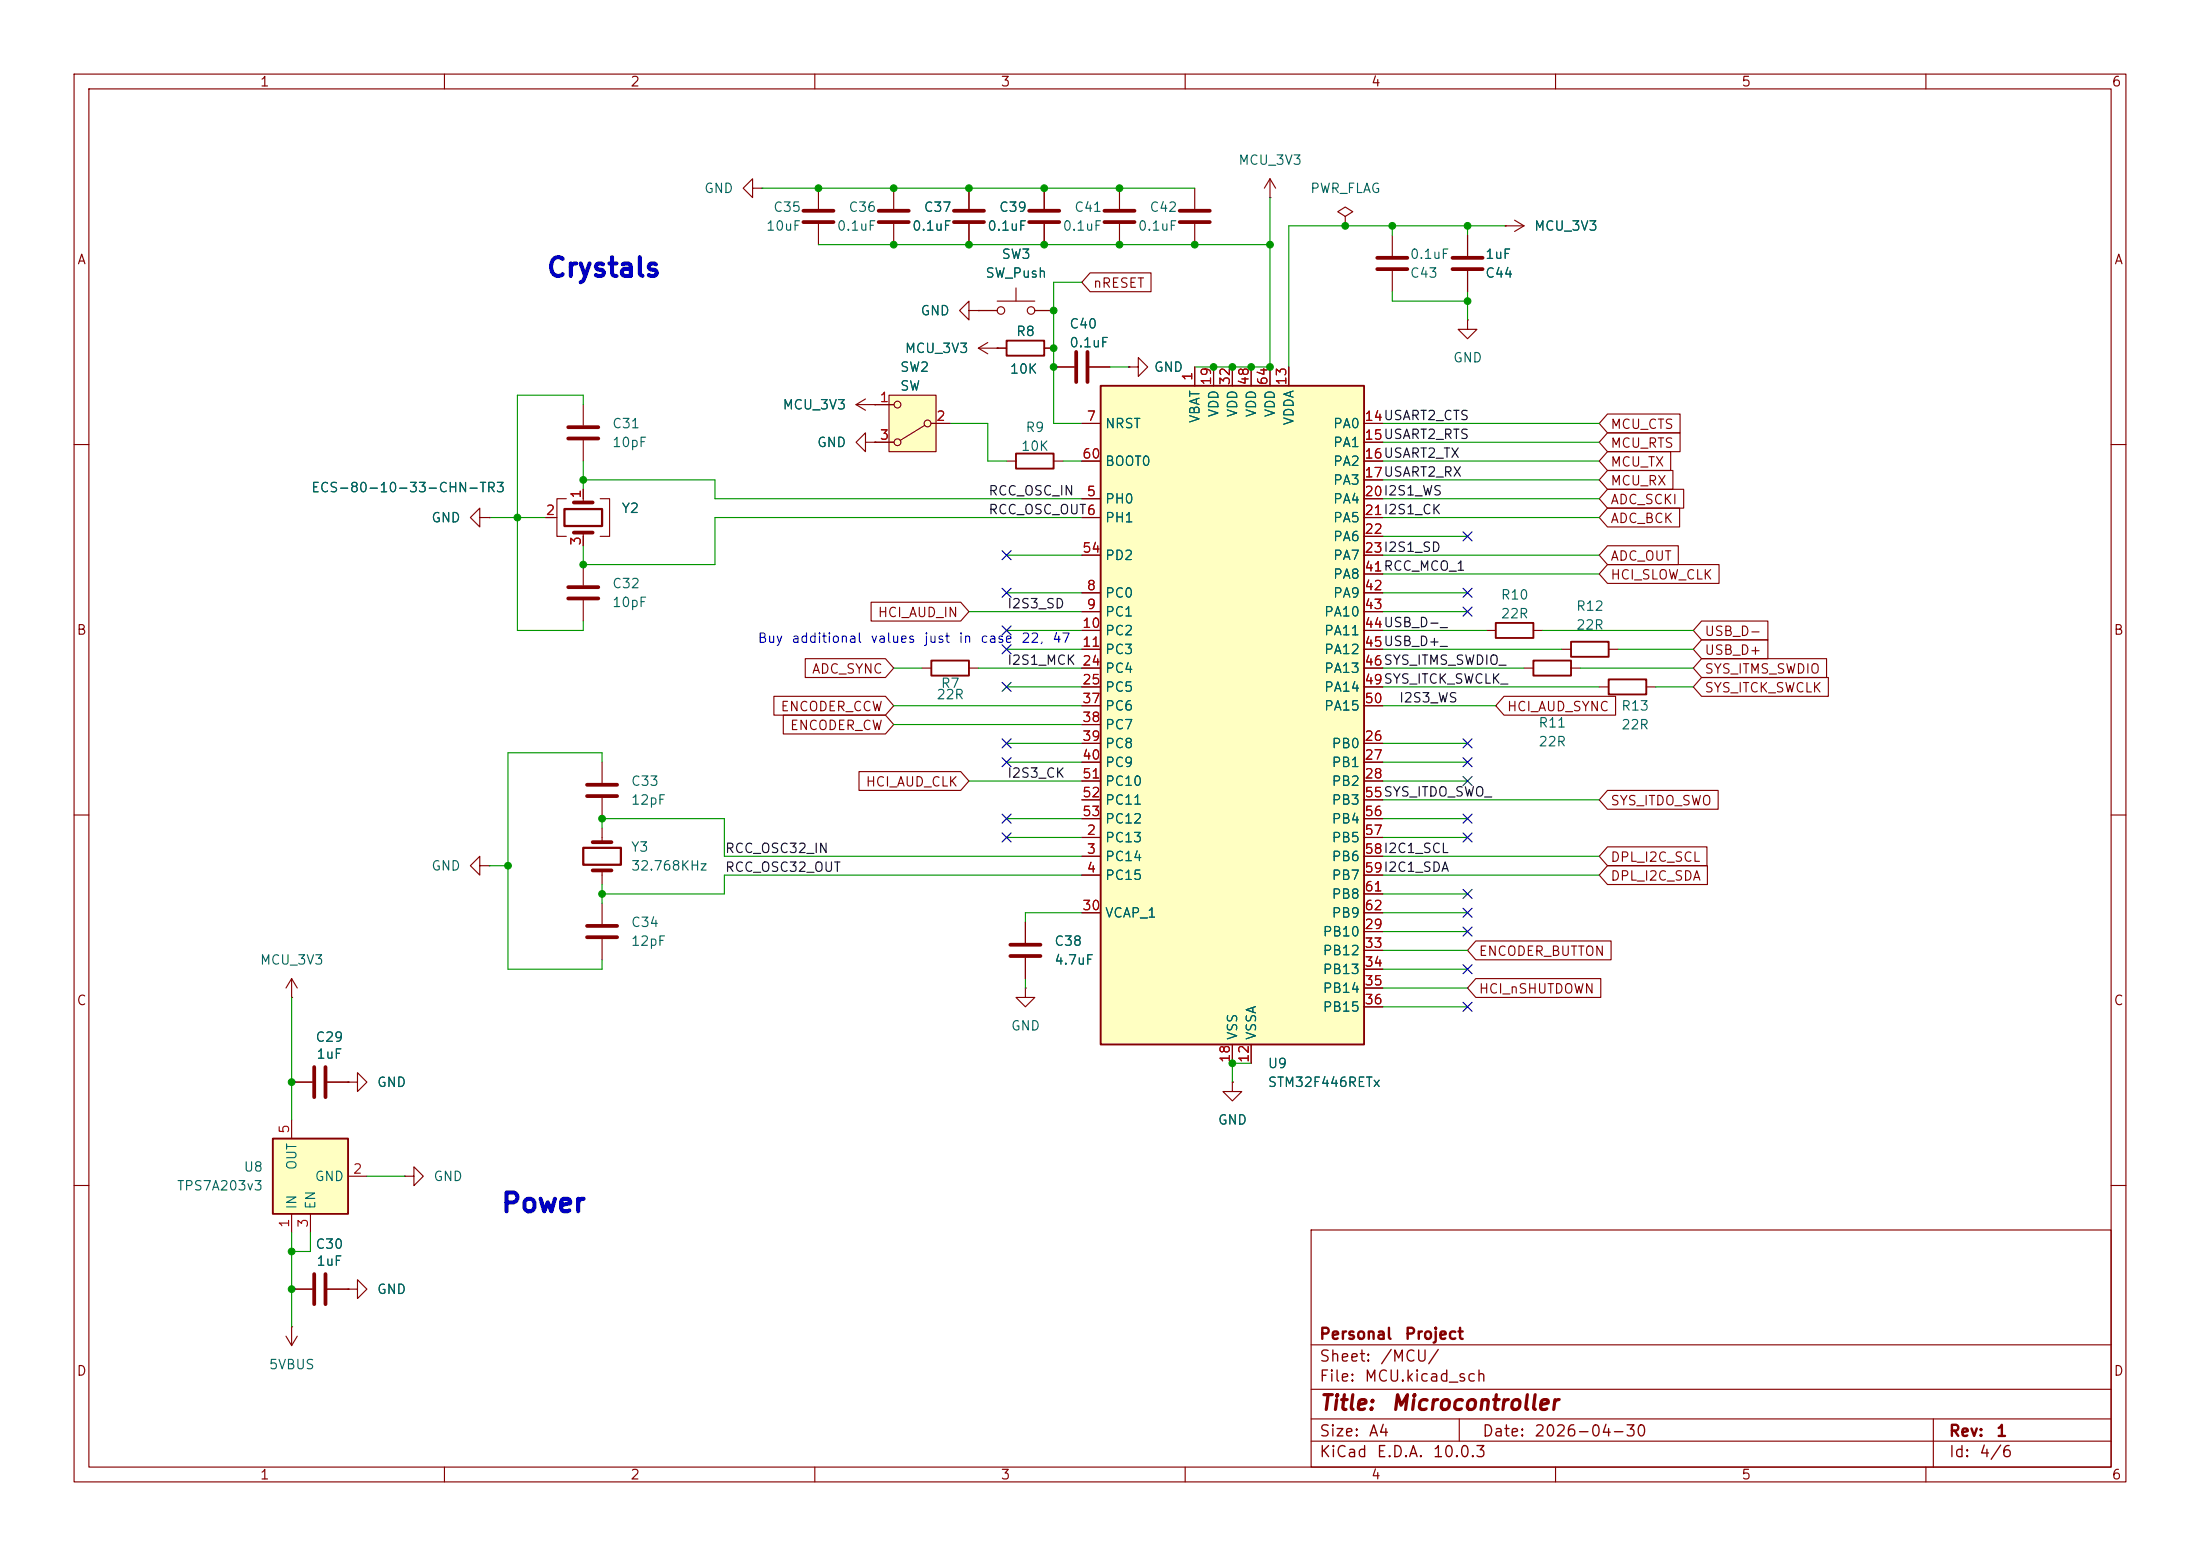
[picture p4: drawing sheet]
<svg xmlns="http://www.w3.org/2000/svg" width="297mm" height="210mm" viewBox="0 0 297 210" stroke-linecap="round" stroke-linejoin="round" font-family="sans-serif">
<g fill="none" stroke="#840000" stroke-width=".15">
<path d="M10 10h277v190h-277zM12 12h273v186h-273zM60 10v2M110 10v2M160 10v2M210 10v2M260 10v2M101.6 25.4v-1.3l-1.3 1.3 1.3 1.3v-1.3h1.3M102.9 25.4h.1M110.5 25.4v2.8M110.5 30.2v2.8M120.6 25.4v2.8"/>
<path d="M120.6 30.2v2.8M137.2 38.9v1.7M141 25.4v2.8M141 30.2v2.8M151.1 25.4v2.8M151.1 30.2v2.8M115.6 54.6l1.2 .8M115.6 54.6h2.5M116.8 59.7v-1.3l-1.2 1.3 1.2 1.3v-1.3h1.3M116.8 53.8l-1.2 .8M118.1 54.6h.1M118.1 59.7h.1"/>
<path d="M130.8 41.9v-1.3l-1.3 1.3 1.3 1.3v-1.3h1.3M132.1 41.9h.1M132.1 47l1.2 .8M132.1 47h3.8M132.1 41.9h2.5M133.3 46.2l-1.2 .8M134.6 47h.1M134.6 40.6h5.1M139.7 41.9h2.5M141 47h1.2M142.2 49.5h2.8M147.1 49.5h2.8"/>
<path d="M10 60h2M78.7 76.2v2.8M285 60h2M78.7 81v2.8M200.7 85.1h1.2M205.7 90.2h1.3M207 85.1h1.3M210.8 87.6h1.3M212.1 90.2h1.3M215.9 92.7h1.3M217.2 87.6h1.2M222.2 92.7h1.3"/>
<path d="M10 110h2M81.3 102.9v2.8M81.3 107.7v2.8M285 110h2M10 160h2M177 166h108v32h-108zM285 160h2M60 198v2M110 198v2M160 198v2M177 194.5h108M177 191.5h108"/>
<path d="M177 187.5h108M177 181.5h108M197 191.5v3M210 198v2M260 198v2M261 191.5v6.5"/>
<circle cx="135.1" cy="41.9" r=".51"/>
<circle cx="139.2" cy="41.9" r=".51"/>
</g>
<g fill="none" stroke="#840000" stroke-width=".51">
<path d="M108.5 28.4h4M108.5 30h4M118.6 28.4h4.1M118.6 30h4.1M138.9 28.4h4.1M138.9 30h4.1M149.1 28.4h4.1M149.1 30h4.1M145.3 47.5v4.1M146.8 47.5v4.1M76.7 79.2h4.1M76.7 80.8h4.1"/>
<path d="M79.2 105.9h4.1M79.2 107.4h4.1"/>
</g>
<path d="M135.9 46h5.1v2h-5.1zM201.9 84.1h5.1v2h-5.1zM207 89.2h5.1v2h-5.1zM212.1 86.6h5.1v2h-5.1zM217.2 91.7h5v2h-5z" fill="none" stroke="#840000" stroke-width=".25"/>
<path d="M148.6 52.1h35.5v88.9h-35.5z" fill="#ffffc2"/>
<path d="M148.6 52.1h35.5v88.9h-35.5z" fill="none" stroke="#840000" stroke-width=".25"/>
<g fill="none" stroke="#840000" stroke-width=".15">
<path d="M146 57.2h2.6M161.3 49.5v2.6M163.8 49.5v2.6M166.4 49.5v2.6M168.9 49.5v2.6M171.4 49.5v2.6M174 49.5v2.6M184.1 57.2h2.6M184.1 59.7h2.6M146 67.3h2.6M146 69.9h2.6M146 62.2h2.6"/>
<path d="M146 74.9h2.6M184.1 67.3h2.6M184.1 69.9h2.6M184.1 62.2h2.6M184.1 64.8h2.6M184.1 72.4h2.6M184.1 74.9h2.6M184.1 77.5h2.6M146 80h2.6M146 82.6h2.6M146 85.1h2.6M146 87.6h2.6"/>
<path d="M146 90.2h2.6M146 92.7h2.6M146 95.3h2.6M146 97.8h2.6M184.1 80h2.6M184.1 82.6h2.6M184.1 85.1h2.6M184.1 87.6h2.6M184.1 90.2h2.6M184.1 92.7h2.6M184.1 95.3h2.6M146 113h2.6"/>
<path d="M146 115.6h2.6M146 118.1h2.6M146 100.3h2.6M146 102.9h2.6M146 105.4h2.6M146 108h2.6M146 110.5h2.6M184.1 113h2.6M184.1 115.6h2.6M184.1 118.1h2.6M184.1 100.3h2.6M184.1 102.9h2.6"/>
<path d="M184.1 105.4h2.6M184.1 108h2.6M184.1 110.5h2.6M146 123.2h2.6M184.1 125.7h2.6M184.1 123.2h2.6M184.1 128.3h2.6M184.1 130.8h2.6M184.1 133.4h2.6M184.1 135.9h2.6M184.1 120.7h2.6M166.4 146.1v1.2h1.2l-1.2 1.3-1.3-1.3h1.3"/>
<path d="M166.4 146.1h.1M166.4 141v2.5M168.9 141v2.5"/>
</g>
<path d="M120 53.3h6.4v7.7h-6.4z" fill="#ffffc2"/>
<g fill="none" stroke="#840000" stroke-width=".15">
<path d="M118.1 54.6h2.5M118.1 59.7h2.5M120 53.3h6.4v7.7h-6.4zM124.8 57.4l-3.3 2M125.7 57.2h2.6M54.6 158.8h1.3v-1.3l1.2 1.3-1.2 1.2v-1.2M54.6 158.8h.1M39.4 179.1h.1M39.4 174h2.8M39.4 179.1v2.5M44.2 174h2.8M47 174h1.3v-1.3l1.2 1.3-1.2 1.3v-1.3"/>
<path d="M47 174h.1M38.6 180.3l.8 1.3M40.1 180.3l-.7 1.3"/>
<circle cx="121.2" cy="59.7" r=".46"/>
<circle cx="121.2" cy="54.6" r=".46"/>
<circle cx="125.2" cy="57.2" r=".46"/>
</g>
<path d="M42.4 172v4M43.9 172v4" fill="none" stroke="#840000" stroke-width=".51"/>
<path d="M36.8 153.7h10.2v10.1h-10.2z" fill="#ffffc2"/>
<path d="M137.2 61.2h5v2h-5zM125.7 89.2h5.1v2h-5.1zM36.8 153.7h10.2v10.1h-10.2z" fill="none" stroke="#840000" stroke-width=".25"/>
<g fill="none" stroke="#840000" stroke-width=".15">
<path d="M130.8 25.4v2.8M130.8 30.2v2.8M141 25.4v2.8M141 30.2v2.8M147.2 36.8h8.2v2.6h-8.2l-1.2-1.3zM161.3 25.4v2.8M161.3 30.2v2.8M171.4 26.7h.1M171.4 24.1l-.7 1.3M171.4 24.1l.8 1.3M171.4 24.1v2.6M181.6 29.2l1-.6-1-.7-1 .7 1 .6v1.3"/>
<path d="M181.6 30.5h.1M188 31.8v2.7M188 36.6v2.8M198.1 31.8v2.7M198.1 36.6v2.8M203.2 30.5h.1M203.2 30.5h2.5M204.5 29.7l1.2 .8M205.7 30.5l-1.2 .7M78.7 54.6v2.8M78.7 59.4v2.8M118.1 59.7h.1"/>
<path d="M118.1 54.6h.1M118.1 59.7h2.5M118.1 54.6h2.5M125.7 57.2h2.6M132.1 41.9h.1M132.1 41.9h2.5M134.6 47h.1M134.6 47h1.3M139.7 41.9h2.5M141 47h1.2M142.2 49.5h2.8M146 57.2h2.6"/>
<path d="M147.1 49.5h2.8M152.4 49.5h1.3v-1.2l1.2 1.2-1.2 1.3v-1.3M152.4 49.5h.1M161.3 49.5v2.6M163.8 49.5v2.6M166.4 49.5v2.6M168.9 49.5v2.6M171.4 49.5v2.6M174 49.5v2.6M184.1 57.2h2.6M184.1 59.7h2.6M198.1 43.2v1.3h1.3l-1.3 1.2-1.3-1.2h1.3"/>
<path d="M198.1 43.2h.1M217 55.9h9.8v2.5h-9.8l-1.1-1.2zM217 58.4h9.8v2.6h-9.8l-1.1-1.3zM64.8 69.9v-1.3l-1.3 1.3 1.3 1.2v-1.2h1.2M66 69.9h.1M73.7 69.9h1.5M76.5 67.3h-1.3v5.1h1.3M78.7 66v1.8M78.7 71.9v1.8M81 67.3h1.3v5.1h-1.3M135.9 62.2h1.3M142.2 62.2h1.3"/>
<path d="M146 62.2h2.6M146 69.9h2.6M146 67.3h2.6M146 74.9h2.6M184.1 62.2h2.6M184.1 69.9h2.6M184.1 67.3h2.6M184.1 64.8h2.6M184.1 72.4h2.6M184.1 74.9h2.6M184.1 77.5h2.6M217 76.2h15.1v2.5h-15.1l-1.1-1.2z"/>
<path d="M217 73.7h9.6v2.5h-9.6l-1.1-1.3zM217 68.6h9.8v2.5h-9.8l-1.1-1.2zM217 66h10.3v2.6h-10.3l-1.1-1.3zM217 63.5h8.8v2.5h-8.8l-1.1-1.2zM217 61h8.5v2.5h-8.5l-1.1-1.3zM104.5 94h15l1.1 1.3-1.1 1.2h-15zM105.7 96.5h13.8l1.1 1.3-1.1 1.3h-13.8zM108.7 88.9h10.8l1.1 1.3-1.1 1.2h-10.8zM117.6 81.3h12.1l1.1 1.3-1.1 1.2h-12.1zM124.5 90.2h1.2M130.8 90.2h1.3M146 90.2h2.6"/>
<path d="M146 80h2.6M146 82.6h2.6M146 85.1h2.6M146 87.6h2.6M146 92.7h2.6M146 95.3h2.6M146 97.8h2.6M184.1 90.2h2.6M184.1 80h2.6M184.1 82.6h2.6M184.1 85.1h2.6M184.1 87.6h2.6"/>
<path d="M184.1 92.7h2.6M184.1 95.3h2.6M203 94h15.1v2.5h-15.1l-1.1-1.2zM229.7 86.4h9v2.5h-9l-1.1-1.3zM229.7 91.4h17.1v2.6h-17.1l-1.1-1.3zM229.7 83.8h9v2.6h-9l-1.1-1.3zM229.7 88.9h16.9v2.5h-16.9l-1.1-1.2zM64.8 116.8v-1.2l-1.3 1.2 1.3 1.3v-1.3h1.2M66 116.8h.1M81.3 111.8v1.9M81.3 117.5v1.9M116 104.1h13.7l1.1 1.3-1.1 1.3h-13.7z"/>
<path d="M146 113h2.6M146 115.6h2.6M146 118.1h2.6M146 100.3h2.6M146 102.9h2.6M146 105.4h2.6M146 108h2.6M146 110.5h2.6M184.1 113h2.6M184.1 115.6h2.6M184.1 118.1h2.6M184.1 100.3h2.6"/>
<path d="M184.1 102.9h2.6M184.1 105.4h2.6M184.1 108h2.6M184.1 110.5h2.6M217 106.7h15v2.5h-15l-1.1-1.2zM217 114.3h13.4v2.5h-13.4l-1.1-1.2zM217 116.8h13.5v2.6h-13.5l-1.1-1.3zM39.4 134.6h.1M39.4 132.1v2.5M39.4 132.1l-.8 1.3M39.4 132.1l.7 1.3M81.3 121.9v2.8"/>
<path d="M81.3 126.7v2.8M138.4 133.4v1.2h1.3l-1.3 1.3-1.2-1.3h1.2M138.4 133.4h.1M138.4 124.5v2.8M138.4 129.3v2.8M146 123.2h2.6M184.1 125.7h2.6M184.1 123.2h2.6M184.1 128.3h2.6M184.1 130.8h2.6M184.1 133.4h2.6M184.1 135.9h2.6"/>
<path d="M184.1 120.7h2.6M199.2 132.1h16.9v2.5h-16.9l-1.1-1.2zM199.2 127h18.3v2.5h-18.3l-1.1-1.2zM39.4 151.1v2.6M39.4 146.1h2.8M44.2 146.1h2.8M47 146.1h1.3v-1.3l1.2 1.3-1.2 1.2v-1.2M47 146.1h.1M47 158.8h2.5M166.4 146.1h.1M166.4 141v2.5M168.9 141v2.5"/>
<path d="M39.4 163.8v2.6M39.4 174h2.8M41.9 163.8v2.6M44.2 174h2.8M47 174h.1"/>
</g>
<g fill="none" stroke="#840000" stroke-width=".51">
<path d="M128.8 28.4h4M128.8 30h4M159.3 28.4h4M159.3 30h4M185.9 36.3h4.1M185.9 34.8h4.1M196.1 36.3h4.1M196.1 34.8h4.1M76.7 57.7h4.1M76.7 59.2h4.1M77.5 67.8h2.5M77.5 71.9h2.5"/>
<path d="M80 117.5h2.5M80 113.7h2.5M79.2 125h4.1M79.2 126.5h4.1M136.4 127.5h4.1M136.4 129h4.1M42.4 144v4.1M43.9 144v4.1"/>
</g>
<path d="M76.2 68.7h5.1v2.3h-5.1zM78.7 114.4h5.1v2.3h-5.1z" fill="none" stroke="#840000" stroke-width=".3"/>
<g fill="none" stroke="#009600" stroke-width=".15">
<path d="M102.9 25.4h58.4M110.5 33h60.9M146 38.1h-3.8v19.1h3.8M171.4 26.7v22.8h-10.1M188 30.5v1.3M188 39.4v1.2h10.1M198.1 30.5v1.3M198.1 39.4v3.8M203.2 30.5h-29.2v19M78.7 54.6v-1.3h-8.9v31.8h8.9v-1.3M128.3 57.2h5v5h2.6M149.9 49.5h2.5"/>
<path d="M186.7 57.2h29.2M186.7 59.7h29.2M66 69.9h7.7M78.7 62.2v3.8M78.7 64.8h17.8v2.5h49.5M135.9 74.9h10.1M143.5 62.2h2.5M146 69.9h-49.5v6.3h-17.8v-2.5M186.7 69.9h29.2M186.7 72.4h11.4M186.7 74.9h29.2M186.7 62.2h29.2"/>
<path d="M186.7 67.3h29.2M186.7 64.8h29.2M186.7 77.5h29.2M120.6 97.8h25.4M120.6 90.2h3.9M120.6 95.3h25.4M130.8 82.6h15.2M132.1 90.2h13.9M135.9 85.1h10.1M135.9 80h10.1M135.9 87.6h10.1M135.9 92.7h10.1"/>
<path d="M186.7 90.2h19M186.7 95.3h15.2M186.7 85.1h14M186.7 80h11.4M186.7 82.6h11.4M186.7 87.6h24.1M186.7 92.7h29.2M208.3 85.1h20.3M213.4 90.2h15.2M218.4 87.6h10.2M223.5 92.7h5.1M66 116.8h2.6"/>
<path d="M81.3 111.8v-1.3h16.5v5.1h48.2M81.3 102.9v-1.3h-12.7v29.2h12.7v-1.3M81.3 119.4v2.5M130.8 105.4h15.2M135.9 110.5h10.1M135.9 113h10.1M135.9 102.9h10.1M135.9 100.3h10.1M146 118.1h-48.2v2.6h-16.5M186.7 110.5h11.4M186.7 105.4h11.4M186.7 113h11.4"/>
<path d="M186.7 102.9h11.4M186.7 118.1h29.2M186.7 115.6h29.2M186.7 100.3h11.4M186.7 108h29.2M39.4 134.6v16.5M138.4 132.1v1.3M146 123.2h-7.6v1.3M186.7 130.8h11.4M186.7 123.2h11.4M186.7 135.9h11.4M186.7 133.4h11.4"/>
<path d="M186.7 125.7h11.4M186.7 128.3h11.4M186.7 120.7h11.4M49.5 158.8h5.1M168.9 143.5h-2.5v2.6M39.4 166.4v12.7M41.9 166.4v2.5h-2.5"/>
</g>
<g fill="none" stroke="#000084" stroke-width=".15">
<path d="M135.3 74.3l1.2 1.2M135.3 79.4l1.2 1.2M136.5 74.3l-1.2 1.2M136.5 79.4l-1.2 1.2M197.5 79.4l1.2 1.2M197.5 71.8l1.2 1.2M198.7 79.4l-1.2 1.2M198.7 71.8l-1.2 1.2M135.3 92.1l1.2 1.2M135.3 87l1.2 1.2M135.3 99.7l1.2 1.2M135.3 84.5l1.2 1.2"/>
<path d="M136.5 92.1l-1.2 1.2M136.5 87l-1.2 1.2M136.5 99.7l-1.2 1.2M136.5 84.5l-1.2 1.2M197.5 81.9l1.2 1.3M197.5 99.7l1.2 1.2M198.7 81.9l-1.2 1.3M198.7 99.7l-1.2 1.2M135.3 102.3l1.2 1.2M135.3 109.9l1.2 1.2M135.3 112.4l1.2 1.2M136.5 102.3l-1.2 1.2"/>
<path d="M136.5 109.9l-1.2 1.2M136.5 112.4l-1.2 1.2M197.5 104.8l1.2 1.2M197.5 112.4l1.2 1.2M197.5 109.9l1.2 1.2M197.5 102.3l1.2 1.2M198.7 104.8l-1.2 1.2M198.7 112.4l-1.2 1.2M198.7 109.9l-1.2 1.2M198.7 102.3l-1.2 1.2M197.5 135.3l1.2 1.2M197.5 122.6l1.2 1.2"/>
<path d="M197.5 125.1l1.2 1.2M197.5 130.2l1.2 1.2M197.5 120l1.2 1.3M198.7 135.3l-1.2 1.2M198.7 122.6l-1.2 1.2M198.7 125.1l-1.2 1.2M198.7 130.2l-1.2 1.2M198.7 120l-1.2 1.3"/>
</g>
<g fill="#009600" stroke="#009600" stroke-width=".14">
<circle cx="198.1" cy="40.6" r=".46"/>
<circle cx="166.4" cy="49.5" r=".46"/>
<circle cx="163.8" cy="49.5" r=".46"/>
<circle cx="171.4" cy="49.5" r=".46"/>
<circle cx="168.9" cy="49.5" r=".46"/>
<circle cx="171.4" cy="33" r=".46"/>
<circle cx="198.1" cy="30.5" r=".46"/>
<circle cx="188" cy="30.5" r=".46"/>
<circle cx="181.6" cy="30.5" r=".46"/>
<circle cx="161.3" cy="33" r=".46"/>
<circle cx="166.4" cy="143.5" r=".46"/>
<circle cx="141" cy="25.4" r=".46"/>
<circle cx="130.8" cy="25.4" r=".46"/>
<circle cx="141" cy="33" r=".46"/>
<circle cx="142.2" cy="41.9" r=".46"/>
<circle cx="142.2" cy="49.5" r=".46"/>
<circle cx="120.6" cy="25.4" r=".46"/>
<circle cx="151.1" cy="33" r=".46"/>
<circle cx="151.1" cy="25.4" r=".46"/>
<circle cx="130.8" cy="33" r=".46"/>
<circle cx="110.5" cy="25.4" r=".46"/>
<circle cx="120.6" cy="33" r=".46"/>
<circle cx="78.7" cy="76.2" r=".46"/>
<circle cx="69.8" cy="69.9" r=".46"/>
<circle cx="78.7" cy="64.8" r=".46"/>
<circle cx="142.2" cy="47" r=".46"/>
<circle cx="39.4" cy="146.1" r=".46"/>
<circle cx="81.3" cy="120.7" r=".46"/>
<circle cx="81.3" cy="110.5" r=".46"/>
<circle cx="68.6" cy="116.8" r=".46"/>
<circle cx="39.4" cy="168.9" r=".46"/>
<circle cx="39.4" cy="174" r=".46"/>
</g>
<g font-size="2.5" fill="#0000c2">
<text x="73.7" y="38">Crystals</text>
<text x="67.5" y="164.3">Power</text>
</g>
<g font-size="2" fill="#840000">
<text x="178" y="190.8">Title:</text>
<text x="187.7" y="190.8">Microcontroller</text>
</g>
<g font-size="1.5" fill="#840000">
<text x="178" y="184.2">Sheet:</text>
<text x="178" y="181.2">Personal</text>
<text x="186.2" y="184.2">/MCU/</text>
<text x="189.5" y="181.2">Project</text>
<text x="178" y="186.9">File:</text>
<text x="184.1" y="186.9">MCU.kicad_sch</text>
<text x="178" y="197.1">KiCad</text>
<text x="178" y="194.3">Size:</text>
<text x="184.7" y="194.3">A4</text>
<text x="185.7" y="197.1">E.D.A.</text>
<text x="193.3" y="197.1">10.0.3</text>
<text x="200" y="194.3">Date:</text>
<text x="207" y="194.3">2026-04-30</text>
<text x="263" y="194.3">Rev:</text>
<text x="263" y="197.1">Id:</text>
<text x="267.1" y="197.1">4/6</text>
<text x="269.4" y="194.3">1</text>
</g>
<g font-size="1.3" fill="#840000">
<text x="35" y="12">1</text>
<text x="85" y="12">2</text>
<text x="135" y="12">3</text>
<text x="185" y="12">4</text>
<text x="235" y="12">5</text>
<text x="285" y="12">6</text>
<text x="10.3" y="36">A</text>
<text x="285.3" y="36">A</text>
<text x="147.5" y="39.2">nRESET</text>
<text x="217.3" y="58.2">MCU_CTS</text>
<text x="217.3" y="65.8">MCU_RX</text>
<text x="217.3" y="63.3">MCU_TX</text>
<text x="217.3" y="60.8">MCU_RTS</text>
<text x="217.3" y="70.9">ADC_BCK</text>
<text x="217.3" y="68.4">ADC_SCKI</text>
<text x="217.3" y="76">ADC_OUT</text>
<text x="118.4" y="83.6">HCI_AUD_IN</text>
<text x="217.3" y="78.5">HCI_SLOW_CLK</text>
<text x="10.3" y="86">B</text>
<text x="230" y="88.7">USB_D+</text>
<text x="230" y="86.2">USB_D-</text>
<text x="285.3" y="86">B</text>
<text x="109.5" y="91.2">ADC_SYNC</text>
<text x="230" y="93.8">SYS_ITCK_SWCLK</text>
<text x="230" y="91.2">SYS_ITMS_SWDIO</text>
<text x="105.3" y="96.3">ENCODER_CCW</text>
<text x="106.6" y="98.9">ENCODER_CW</text>
<text x="203.4" y="96.3">HCI_AUD_SYNC</text>
<text x="116.8" y="106.5">HCI_AUD_CLK</text>
<text x="217.3" y="109">SYS_ITDO_SWO</text>
<text x="217.3" y="116.6">DPL_I2C_SCL</text>
<text x="217.3" y="119.2">DPL_I2C_SDA</text>
<text x="199.5" y="129.3">ENCODER_BUTTON</text>
<text x="10.3" y="136">C</text>
<text x="199.5" y="134.4">HCI_nSHUTDOWN</text>
<text x="285.3" y="136">C</text>
<text x="10.3" y="186">D</text>
<text x="285.3" y="186">D</text>
<text x="35" y="200">1</text>
<text x="85" y="200">2</text>
<text x="135" y="200">3</text>
<text x="185" y="200">4</text>
<text x="235" y="200">5</text>
<text x="285" y="200">6</text>
</g>
<g font-size="1.3" fill="#006464">
<text x="167.1" y="22.6">MCU_3V3</text>
<text x="95" y="26.4">GND</text>
<text x="104.3" y="28.9">C35</text>
<text x="114.5" y="28.9">C36</text>
<text x="124.6" y="28.9">C37</text>
<text x="134.8" y="28.9">C39</text>
<text x="144.9" y="28.9">C41</text>
<text x="155.1" y="28.9">C42</text>
<text x="176.8" y="26.4">PWR_FLAG</text>
<text x="103.3" y="31.5">10uF</text>
<text x="112.9" y="31.5">0.1uF</text>
<text x="123" y="31.5">0.1uF</text>
<text x="133.2" y="31.5">0.1uF</text>
<text x="135.1" y="35.3">SW3</text>
<text x="143.4" y="31.5">0.1uF</text>
<text x="153.5" y="31.5">0.1uF</text>
<text x="190.3" y="35.3">0.1uF</text>
<text x="200.4" y="35.3">1uF</text>
<text x="207" y="31.5">MCU_3V3</text>
<text x="132.9" y="37.8">SW_Push</text>
<text x="190.3" y="37.8">C43</text>
<text x="200.4" y="37.8">C44</text>
<text x="122.1" y="48">MCU_3V3</text>
<text x="124.2" y="42.9">GND</text>
<text x="137.1" y="45.7">R8</text>
<text x="144.3" y="44.7">C40</text>
<text x="144.3" y="47.2">0.1uF</text>
<text x="121.4" y="53">SW</text>
<text x="121.4" y="50.5">SW2</text>
<text x="136.2" y="50.8">10K</text>
<text x="155.7" y="50.5">GND</text>
<text x="196.1" y="49.2">GND</text>
<text x="82.6" y="58.1">C31</text>
<text x="105.6" y="55.6">MCU_3V3</text>
<text x="138.4" y="58.6">R9</text>
<text x="149.1" y="58.1">NRST</text>
<text x="162.3" y="57.2" transform="rotate(-90 162.3 57.2)">VBAT</text>
<text x="164.8" y="56.4" transform="rotate(-90 164.8 56.4)">VDD</text>
<text x="167.3" y="56.4" transform="rotate(-90 167.3 56.4)">VDD</text>
<text x="169.9" y="56.4" transform="rotate(-90 169.9 56.4)">VDD</text>
<text x="172.4" y="56.4" transform="rotate(-90 172.4 56.4)">VDD</text>
<text x="175" y="57.5" transform="rotate(-90 175 57.5)">VDDA</text>
<text x="179.9" y="58.1">PA0</text>
<text x="82.6" y="60.7">10pF</text>
<text x="110.2" y="60.7">GND</text>
<text x="137.8" y="61.2">10K</text>
<text x="149.1" y="63.2">BOOT0</text>
<text x="179.9" y="60.7">PA1</text>
<text x="179.9" y="63.2">PA2</text>
<text x="179.9" y="65.7">PA3</text>
<text x="41.9" y="66.8">ECS-80-10-33-CHN-TR3</text>
<text x="58.1" y="70.8">GND</text>
<text x="83.8" y="69.6">Y2</text>
<text x="149.1" y="68.3">PH0</text>
<text x="149.1" y="70.8">PH1</text>
<text x="179.9" y="68.3">PA4</text>
<text x="179.9" y="70.8">PA5</text>
<text x="149.1" y="75.9">PD2</text>
<text x="179.9" y="73.4">PA6</text>
<text x="179.9" y="75.9">PA7</text>
<text x="82.6" y="79.7">C32</text>
<text x="82.6" y="82.3">10pF</text>
<text x="149.1" y="81">PC0</text>
<text x="149.1" y="83.5">PC1</text>
<text x="178.7" y="83.5">PA10</text>
<text x="179.9" y="78.4">PA8</text>
<text x="179.9" y="81">PA9</text>
<text x="202.5" y="81.2">R10</text>
<text x="202.5" y="83.8">22R</text>
<text x="212.7" y="82.8">R12</text>
<text x="149.1" y="86.1">PC2</text>
<text x="149.1" y="88.6">PC3</text>
<text x="178.7" y="86.1">PA11</text>
<text x="178.7" y="88.6">PA12</text>
<text x="212.7" y="85.3">22R</text>
<text x="126.3" y="94.7">22R</text>
<text x="126.9" y="93.2">R7</text>
<text x="149.1" y="91.1">PC4</text>
<text x="149.1" y="93.7">PC5</text>
<text x="178.7" y="91.1">PA13</text>
<text x="178.7" y="93.7">PA14</text>
<text x="149.1" y="96.2">PC6</text>
<text x="149.1" y="98.8">PC7</text>
<text x="149.1" y="101.3">PC8</text>
<text x="178.7" y="96.2">PA15</text>
<text x="179.7" y="101.3">PB0</text>
<text x="207.6" y="98.5">R11</text>
<text x="207.6" y="101">22R</text>
<text x="218.8" y="96.2">R13</text>
<text x="218.8" y="98.8">22R</text>
<text x="85.1" y="106.4">C33</text>
<text x="149.1" y="103.8">PC9</text>
<text x="149.1" y="106.4">PC10</text>
<text x="179.7" y="103.8">PB1</text>
<text x="179.7" y="106.4">PB2</text>
<text x="85.1" y="108.9">12pF</text>
<text x="149.1" y="108.9">PC11</text>
<text x="149.1" y="111.5">PC12</text>
<text x="179.7" y="108.9">PB3</text>
<text x="179.7" y="111.5">PB4</text>
<text x="58.1" y="117.8">GND</text>
<text x="85.1" y="115.3">Y3</text>
<text x="85.1" y="117.8">32.768KHz</text>
<text x="149.1" y="114">PC13</text>
<text x="149.1" y="116.5">PC14</text>
<text x="149.1" y="119.1">PC15</text>
<text x="179.7" y="114">PB5</text>
<text x="179.7" y="116.5">PB6</text>
<text x="179.7" y="119.1">PB7</text>
<text x="85.1" y="125.4">C34</text>
<text x="149.1" y="124.2">VCAP_1</text>
<text x="179.7" y="121.6">PB8</text>
<text x="179.7" y="124.2">PB9</text>
<text x="35" y="130.5">MCU_3V3</text>
<text x="85.1" y="128">12pF</text>
<text x="142.2" y="128">C38</text>
<text x="142.2" y="130.5">4.7uF</text>
<text x="178.5" y="126.7">PB10</text>
<text x="178.5" y="129.2">PB12</text>
<text x="178.5" y="131.8">PB13</text>
<text x="178.5" y="134.3">PB14</text>
<text x="178.5" y="136.9">PB15</text>
<text x="42.5" y="140.9">C29</text>
<text x="42.6" y="143.2">1uF</text>
<text x="136.4" y="139.4">GND</text>
<text x="167.3" y="140.5" transform="rotate(-90 167.3 140.5)">VSS</text>
<text x="169.9" y="140.5" transform="rotate(-90 169.9 140.5)">VSSA</text>
<text x="50.8" y="147">GND</text>
<text x="171.1" y="147">STM32F446RETx</text>
<text x="171.1" y="144.5">U9</text>
<text x="164.3" y="152.1">GND</text>
<text x="23.8" y="161">TPS7A203v3</text>
<text x="32.8" y="158.5">U8</text>
<text x="40.3" y="158" transform="rotate(-90 40.3 158)">OUT</text>
<text x="42.4" y="159.7">GND</text>
<text x="58.4" y="159.7">GND</text>
<text x="40.3" y="163.3" transform="rotate(-90 40.3 163.3)">IN</text>
<text x="42.9" y="163.3" transform="rotate(-90 42.9 163.3)">EN</text>
<text x="42.5" y="168.9">C30</text>
<text x="42.6" y="171.2">1uF</text>
<text x="50.8" y="175">GND</text>
<text x="36.2" y="185.1">5VBUS</text>
</g>
<g font-size="1.3" fill="#a90000">
<text x="161.3" y="51.5" transform="rotate(-90 161.3 51.5)">1</text>
<text x="163.8" y="52.1" transform="rotate(-90 163.8 52.1)">19</text>
<text x="166.3" y="52.1" transform="rotate(-90 166.3 52.1)">32</text>
<text x="168.9" y="52.1" transform="rotate(-90 168.9 52.1)">48</text>
<text x="171.4" y="52.1" transform="rotate(-90 171.4 52.1)">64</text>
<text x="174" y="52.1" transform="rotate(-90 174 52.1)">13</text>
<text x="118.7" y="54.6">1</text>
<text x="118.7" y="59.7">3</text>
<text x="126.3" y="57.1">2</text>
<text x="146.6" y="57.1">7</text>
<text x="184.1" y="57.1">14USART2_CTS</text>
<text x="184.1" y="59.7">15USART2_RTS</text>
<text x="184.1" y="57.1">14</text>
<text x="184.1" y="59.7">15</text>
<text x="146" y="62.2">60</text>
<text x="184.1" y="62.2">16USART2_TX</text>
<text x="184.1" y="64.7">17USART2_RX</text>
<text x="184.1" y="62.2">16</text>
<text x="184.1" y="64.7">17</text>
<text x="73.6" y="69.8">2</text>
<text x="78.7" y="67.4" transform="rotate(-90 78.7 67.4)">1</text>
<text x="146.6" y="67.3">5</text>
<text x="146.6" y="69.8">6</text>
<text x="184.1" y="67.3">20I2S1_WS</text>
<text x="184.1" y="69.8">21I2S1_CK</text>
<text x="184.1" y="67.3">20</text>
<text x="184.1" y="69.8">21</text>
<text x="78.7" y="73.7" transform="rotate(-90 78.7 73.7)">3</text>
<text x="146" y="74.9">54</text>
<text x="184.1" y="72.4">22</text>
<text x="184.1" y="74.9">23I2S1_SD</text>
<text x="184.1" y="77.4">41RCC_MCO_1</text>
<text x="184.1" y="74.9">23</text>
<text x="184.1" y="77.4">41</text>
<text x="146.6" y="80">8</text>
<text x="146.6" y="82.5">9</text>
<text x="184.1" y="80">42</text>
<text x="184.1" y="82.5">43</text>
<text x="146" y="85.1">10</text>
<text x="146" y="87.6">11</text>
<text x="184.1" y="85.1">44USB_D-_</text>
<text x="184.1" y="87.6">45USB_D+_</text>
<text x="184.1" y="85.1">44</text>
<text x="184.1" y="87.6">45</text>
<text x="146" y="92.7">25</text>
<text x="146" y="95.2">37</text>
<text x="146" y="90.1">24</text>
<text x="184.1" y="90.1">46SYS_ITMS_SWDIO_</text>
<text x="184.1" y="92.7">49SYS_ITCK_SWCLK_</text>
<text x="184.1" y="95.2">50</text>
<text x="184.1" y="90.1">46</text>
<text x="184.1" y="92.7">49</text>
<text x="146" y="97.8">38</text>
<text x="146" y="100.3">39</text>
<text x="184.1" y="100.3">26</text>
<text x="146" y="102.8">40</text>
<text x="146" y="105.4">51</text>
<text x="146" y="107.9">52</text>
<text x="184.1" y="102.8">27</text>
<text x="184.1" y="105.4">28</text>
<text x="184.1" y="107.9">55SYS_ITDO_SWO_</text>
<text x="184.1" y="107.9">55</text>
<text x="146" y="110.5">53</text>
<text x="146.6" y="113">2</text>
<text x="184.1" y="110.5">56</text>
<text x="184.1" y="113">57</text>
<text x="146.6" y="115.5">3</text>
<text x="146.6" y="118.1">4</text>
<text x="184.1" y="115.5">58I2C1_SCL</text>
<text x="184.1" y="118.1">59I2C1_SDA</text>
<text x="184.1" y="115.5">58</text>
<text x="184.1" y="118.1">59</text>
<text x="146" y="123.2">30</text>
<text x="184.1" y="125.7">29</text>
<text x="184.1" y="120.6">61</text>
<text x="184.1" y="123.2">62</text>
<text x="184.1" y="128.2">33</text>
<text x="184.1" y="130.8">34</text>
<text x="184.1" y="133.3">35</text>
<text x="184.1" y="135.9">36</text>
<text x="166.3" y="143.6" transform="rotate(-90 166.3 143.6)">18</text>
<text x="168.9" y="143.6" transform="rotate(-90 168.9 143.6)">12</text>
<text x="39.3" y="153.1" transform="rotate(-90 39.3 153.1)">5</text>
<text x="47.6" y="158.7">2</text>
<text x="39.3" y="165.8" transform="rotate(-90 39.3 165.8)">1</text>
<text x="41.9" y="165.8" transform="rotate(-90 41.9 165.8)">3</text>
</g>
<g font-size="1.3" fill="#0f0f0f">
<text x="133.3" y="67.2">RCC_OSC_IN</text>
<text x="133.3" y="69.7">RCC_OSC_OUT6</text>
<text x="135.9" y="82.4">I2S3_SD</text>
<text x="135.9" y="90">I2S1_MCK 24</text>
<text x="188.8" y="95.1">I2S3_WS</text>
<text x="135.9" y="105.3">I2S3_CK</text>
<text x="97.8" y="118">RCC_OSC32_OUT</text>
<text x="97.8" y="115.4">RCC_OSC32_IN</text>
</g>
<g font-size="1.3" fill="#0000c2">
<text x="102.2" y="87.1">Buy</text>
<text x="106.8" y="87.1">additional</text>
<text x="117.4" y="87.1">values</text>
<text x="124.6" y="87.1">just</text>
<text x="129.3" y="87.1">in</text>
<text x="132.2" y="87.1">case</text>
<text x="137.8" y="87.1">22,</text>
<text x="142" y="87.1">47</text>
</g>
</svg>
